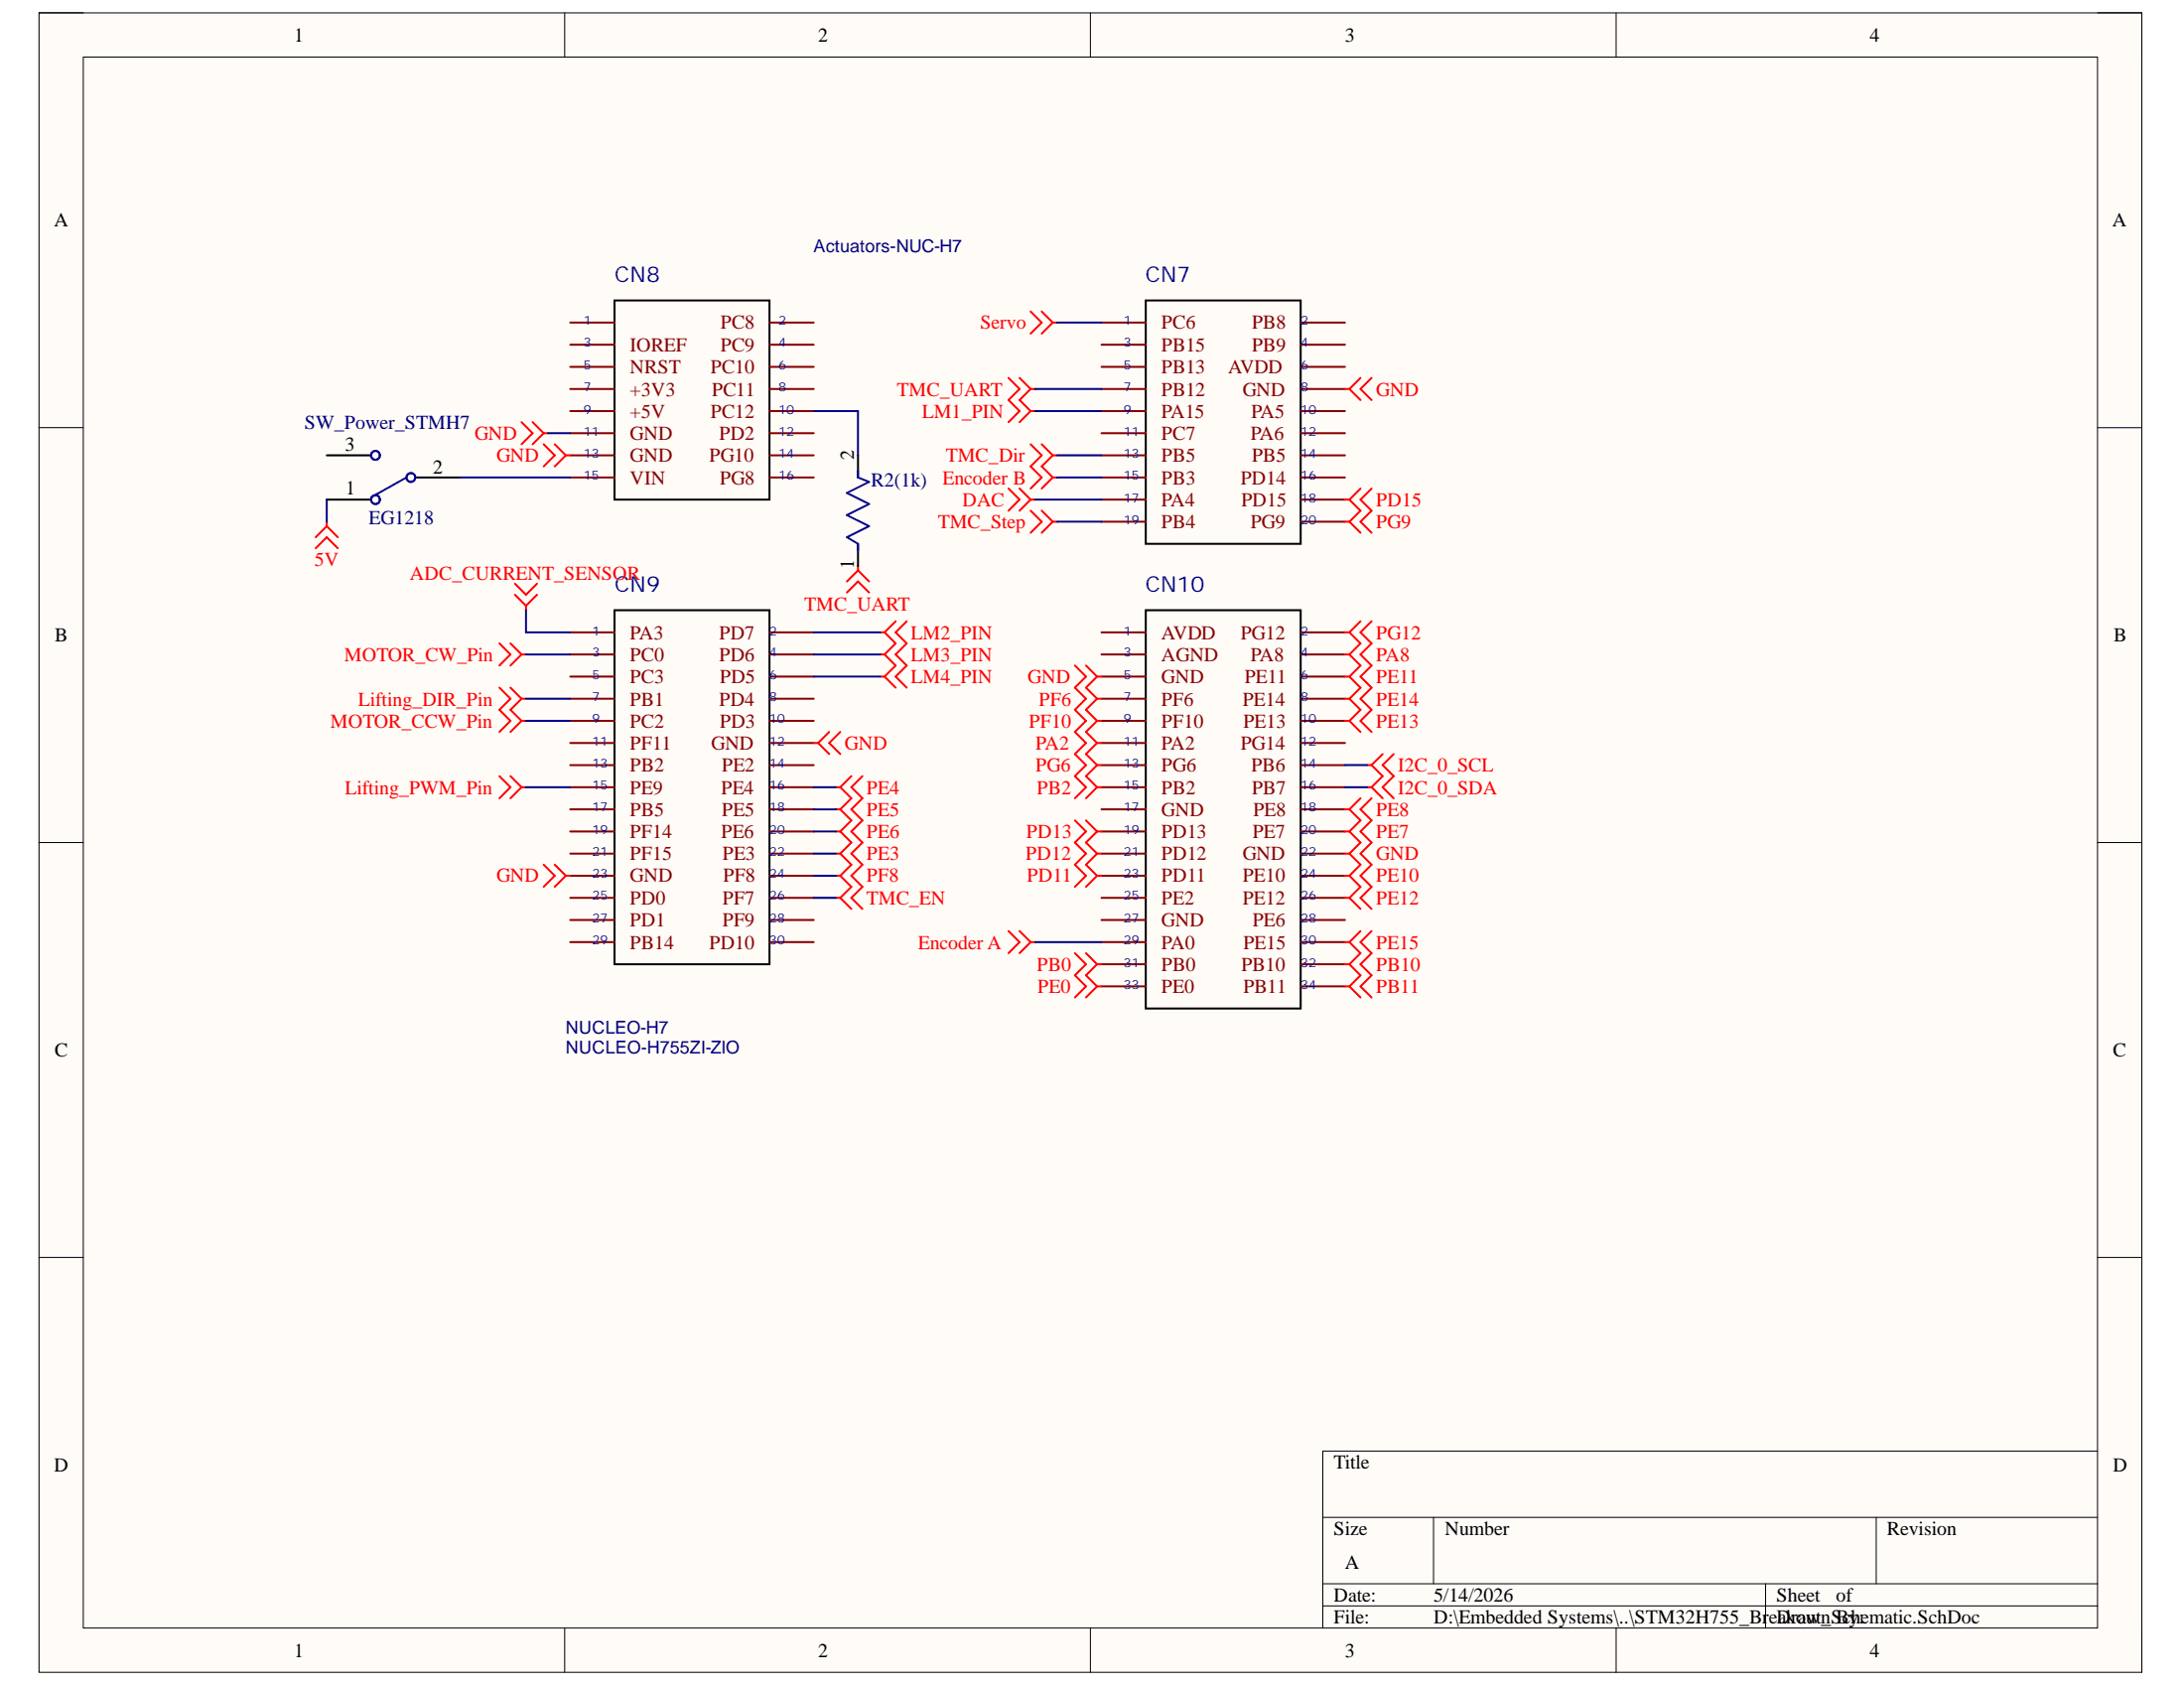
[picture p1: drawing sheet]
<svg xmlns="http://www.w3.org/2000/svg" width="279mm" height="216mm" viewBox="0 0 279 216" stroke-linecap="round" stroke-linejoin="round" font-family="sans-serif">
<path d="M5 1.6h269v212.3h-269z" fill-rule="evenodd" fill="#fffcf8"/>
<path d="M5 1.6h269v212.3h-269z" fill="none" stroke="#000" stroke-width=".13"/>
<path d="M10.7 7.3h257.6v200.9h-257.6z" fill-rule="evenodd" fill="#fffcf8"/>
<g fill="none" stroke="#000" stroke-width=".13">
<path d="M5 1.6h5.7M10.7 7.3h257.6v200.9h-257.6zM72.2 1.6v5.7M139.5 1.6v5.7M206.8 1.6v5.7M268.3 1.6h5.7v5.7M5 54.7h5.7M268.3 54.7h5.7M5 107.8h5.7M268.3 107.8h5.7M5 160.8h5.7M268.3 160.8h5.7"/>
<path d="M169.2 194.1h99.1M183.4 194.1v8.5M240 194.1v8.5M268.3 185.6h-99.1v22.6M72.2 208.2v5.7M139.5 208.2v5.7M169.2 202.6h99.1M169.2 205.4h99.1M206.8 208.2v5.7M225.9 202.6v5.6M274 208.2v5.7"/>
</g>
<path d="M78.6 38.4h19.8v25.5h-19.8zM146.6 38.4h19.8v31.2h-19.8zM41.8 58.2h5.7M109.8 58.2v2.9M41.8 63.9h5.7M53.1 61.1h5.7M78.6 78.1h19.8v45.2h-19.8zM109.8 69.6v2.8M146.6 78.1h19.8v50.9h-19.8z" fill="none" stroke="#000" stroke-width=".25"/>
<g fill="none" stroke="#800" stroke-width=".25">
<path d="M73 41.3h5.6M73 44.1h5.6M73 46.9h5.6M73 49.8h5.6M73 52.6h5.6M73 55.4h5.6M73 58.2h5.6M98.4 41.3h5.7M98.4 44.1h5.7M98.4 46.9h5.7M98.4 49.8h5.7M98.4 52.6h5.7"/>
<path d="M98.4 55.4h5.7M98.4 58.2h5.7M140.9 41.3h5.7M140.9 44.1h5.7M140.9 46.9h5.7M140.9 49.8h5.7M140.9 52.6h5.7M140.9 55.4h5.7M140.9 58.2h5.7M166.4 41.3h5.7M166.4 44.1h5.7M166.4 46.9h5.7"/>
<path d="M166.4 49.8h5.7M166.4 52.6h5.7M166.4 55.4h5.7M166.4 58.2h5.7M73 61.1h5.6M98.4 61.1h5.7M140.9 61.1h5.7M140.9 63.9h5.7M140.9 66.7h5.7M166.4 61.1h5.7M166.4 63.9h5.7M166.4 66.7h5.7"/>
<path d="M73 80.9h5.6M73 83.7h5.6M73 86.5h5.6M73 89.4h5.6M73 92.2h5.6M73 95h5.6M73 97.9h5.6M98.4 80.9h5.7M98.4 83.7h5.7M98.4 86.5h5.7M98.4 89.4h5.7M98.4 92.2h5.7"/>
<path d="M98.4 95h5.7M98.4 97.9h5.7M140.9 80.9h5.7M140.9 83.7h5.7M140.9 86.5h5.7M140.9 89.4h5.7M140.9 92.2h5.7M140.9 95h5.7M140.9 97.9h5.7M166.4 80.9h5.7M166.4 83.7h5.7M166.4 86.5h5.7"/>
<path d="M166.4 89.4h5.7M166.4 92.2h5.7M166.4 95h5.7M166.4 97.9h5.7M73 100.7h5.6M73 103.5h5.6M73 106.3h5.6M73 109.2h5.6M73 112h5.6M73 114.8h5.6M73 117.7h5.6M98.4 100.7h5.7"/>
<path d="M98.4 103.5h5.7M98.4 106.3h5.7M98.4 109.2h5.7M98.4 112h5.7M98.4 114.8h5.7M98.4 117.7h5.7M140.9 100.7h5.7M140.9 103.5h5.7M140.9 106.3h5.7M140.9 109.2h5.7M140.9 112h5.7M140.9 114.8h5.7"/>
<path d="M140.9 117.7h5.7M166.4 100.7h5.7M166.4 103.5h5.7M166.4 106.3h5.7M166.4 109.2h5.7M166.4 112h5.7M166.4 114.8h5.7M166.4 117.7h5.7M73 120.5h5.6M98.4 120.5h5.7M140.9 120.5h5.7M140.9 123.3h5.7"/>
<path d="M140.9 126.2h5.7M166.4 120.5h5.7M166.4 123.3h5.7M166.4 126.2h5.7"/>
</g>
<g fill="none" stroke="#f00" stroke-width=".25">
<path d="M131.8 39.8l1.5 1.5-1.5 1.4M133.3 39.8l1.4 1.5M66.7 54l1.4 1.4-1.4 1.4M68.1 54l1.5 1.4M69.6 56.8l1.4 1.4-1.4 1.5M69.6 55.4l-1.5 1.4M69.6 55.4h.5M71 56.8l1.4 1.4M72.4 58.2h.6M72.4 58.2l-1.4 1.5M129 48.3l1.4 1.5-1.4 1.4 1.4 1.4-1.4 1.4M130.4 48.3l1.4 1.5"/>
<path d="M131.8 56.8l1.5 1.4-1.5 1.5 1.5 1.4-1.5 1.4M131.8 52.6l-1.4 1.4M131.8 49.8l-1.4 1.4 1.4 1.4M131.8 52.6h.6M131.8 49.8h.6M133.3 56.8l1.4 1.4M134.7 58.2l-1.4 1.5 1.4 1.4M134.7 41.3l-1.4 1.4M134.7 41.3h.5M134.7 58.2h.5M172.1 49.8h.5M172.6 49.8l1.4 1.4"/>
<path d="M174 48.3l-1.4 1.5M175.5 48.3l-1.5 1.5 1.5 1.4M40.4 70.1l1.4-1.4 1.4 1.4M41.8 67.3l-1.4 1.4M41.8 67.3l1.4 1.4M41.8 66.7v.6M65.9 74.7l1.4 1.4 1.4-1.4M65.9 76.1l1.4 1.4M67.3 77.5v.6M68.7 76.1l-1.4 1.4M108.3 75.8l1.5-1.4 1.4 1.4M109.8 73l-1.5 1.4"/>
<path d="M109.8 73l1.4 1.4M109.8 72.4v.6M114.6 79.5l-1.4 1.4M116 79.5l-1.4 1.4 1.4 1.4-1.4 1.4 1.4 1.4-1.4 1.4 1.4 1.5M129 62.5l1.4 1.4-1.4 1.4M130.4 62.5l1.4 1.4M131.8 63.9l-1.4 1.4M131.8 63.9h.6M131.8 65.3l1.5 1.4-1.5 1.4M133.3 65.3l1.4 1.4M134.7 61.1l-1.4 1.4M134.7 61.1h.5"/>
<path d="M134.7 66.7l-1.4 1.4M134.7 66.7h.5M172.1 63.9h.5M172.1 66.7h.5M172.6 66.7l1.4 1.4M172.6 63.9l1.4 1.4-1.4 1.4M174 79.5l-1.4 1.4M174 62.5l-1.4 1.4M175.5 79.5l-1.5 1.4 1.5 1.4-1.5 1.4 1.5 1.4-1.5 1.4 1.5 1.5-1.5 1.4 1.5 1.4-1.5 1.4 1.5 1.4M175.5 62.5l-1.5 1.4 1.5 1.4-1.5 1.4 1.5 1.4M63.9 82.3l1.4 1.4-1.4 1.4M63.9 88l1.4 1.4-1.4 1.4 1.4 1.4-1.4 1.4"/>
<path d="M63.9 99.3l1.4 1.4-1.4 1.4M65.3 82.3l1.4 1.4M65.3 99.3l1.4 1.4M65.3 88l1.4 1.4M66.7 83.7l-1.4 1.4M66.7 83.7h.6M66.7 92.2l-1.4 1.4M66.7 89.4l-1.4 1.4 1.4 1.4M66.7 92.2h.6M66.7 89.4h.6M104.1 95h.6M104.7 95l1.4 1.4"/>
<path d="M106.1 93.6l-1.4 1.4M107.5 93.6l-1.4 1.4 1.4 1.4M108.9 99.3l-1.4 1.4M110.3 99.3l-1.4 1.4 1.4 1.4-1.4 1.4 1.4 1.4-1.4 1.4 1.4 1.5-1.4 1.4 1.4 1.4-1.4 1.4 1.4 1.4-1.4 1.4 1.4 1.5M112.6 83.7h.6M112.6 80.9h.6M112.6 86.5h.6M113.2 80.9l1.4 1.4-1.4 1.4M113.2 83.7l1.4 1.4-1.4 1.4M113.2 86.5l1.4 1.5M137.5 85.1l1.4 1.4-1.4 1.5 1.4 1.4-1.4 1.4 1.4 1.4-1.4 1.4 1.4 1.4-1.4 1.4 1.4 1.5-1.4 1.4 1.4 1.4-1.4 1.4M138.9 85.1l1.4 1.4"/>
<path d="M140.3 97.9h.6M140.3 92.2h.6M140.3 89.4h.6M140.3 86.5h.6M140.3 97.9l-1.4 1.4 1.4 1.4M140.3 95l-1.4 1.4 1.4 1.5M140.3 92.2l-1.4 1.4 1.4 1.4M140.3 95h.6M140.3 89.4l-1.4 1.4 1.4 1.4M140.3 86.5l-1.4 1.5 1.4 1.4M172.1 83.7h.5M172.1 92.2h.5"/>
<path d="M172.1 89.4h.5M172.1 80.9h.5M172.1 86.5h.5M172.6 80.9l1.4 1.4-1.4 1.4 1.4 1.4-1.4 1.4M172.6 86.5l1.4 1.5-1.4 1.4M172.6 89.4l1.4 1.4-1.4 1.4M172.6 92.2l1.4 1.4M174.9 97.9h.6M175.5 97.9l1.4 1.4-1.4 1.4M176.9 96.5l-1.4 1.4M178.3 96.5l-1.4 1.4 1.4 1.4-1.4 1.4 1.4 1.4M66.7 100.7h.6"/>
<path d="M66.7 100.7l-1.4 1.4M69.6 110.6l1.4 1.4-1.4 1.4M71 110.6l1.4 1.4M72.4 112h.6M72.4 112l-1.4 1.4M106.9 100.7h.6M106.9 114.8h.6M106.9 103.5h.6M106.9 106.3h.6M106.9 109.2h.6M106.9 112h.6M107.5 114.8l1.4 1.5"/>
<path d="M107.5 112l1.4 1.4-1.4 1.4M107.5 100.7l1.4 1.4-1.4 1.4M107.5 103.5l1.4 1.4-1.4 1.4M107.5 106.3l1.4 1.5-1.4 1.4M107.5 109.2l1.4 1.4-1.4 1.4M129 119.1l1.4 1.4-1.4 1.4M130.4 119.1l1.4 1.4M137.5 104.9l1.4 1.4-1.4 1.5 1.4 1.4-1.4 1.4 1.4 1.4-1.4 1.4M138.9 104.9l1.4 1.4M140.3 100.7h.6M140.3 112l-1.4 1.4M140.3 106.3h.6"/>
<path d="M140.3 109.2h.6M140.3 112h.6M140.3 109.2l-1.4 1.4 1.4 1.4M140.3 106.3l-1.4 1.5 1.4 1.4M140.3 100.7l-1.4 1.4M172.1 114.8h.5M172.1 103.5h.5M172.1 106.3h.5M172.1 109.2h.5M172.1 112h.5M172.6 103.5l1.4 1.4-1.4 1.4M172.6 106.3l1.4 1.5-1.4 1.4"/>
<path d="M172.6 112l1.4 1.4-1.4 1.4M172.6 109.2l1.4 1.4-1.4 1.4M172.6 114.8l1.4 1.5M174 102.1l-1.4 1.4M174 119.1l-1.4 1.4M174.9 100.7h.6M175.5 102.1l-1.5 1.4 1.5 1.4-1.5 1.4 1.5 1.5-1.5 1.4 1.5 1.4-1.5 1.4 1.5 1.4-1.5 1.4 1.5 1.5M175.5 100.7l1.4 1.4M175.5 119.1l-1.5 1.4 1.5 1.4-1.5 1.4 1.5 1.5-1.5 1.4 1.5 1.4M131.8 120.5l-1.4 1.4M131.8 120.5h.6M137.5 121.9l1.4 1.4-1.4 1.4 1.4 1.5-1.4 1.4"/>
<path d="M138.9 121.9l1.4 1.4M140.3 123.3h.6M140.3 126.2h.6M140.3 126.2l-1.4 1.4M140.3 123.3l-1.4 1.4 1.4 1.5M172.1 120.5h.5M172.1 123.3h.5M172.1 126.2h.5M172.6 120.5l1.4 1.4-1.4 1.4 1.4 1.5-1.4 1.4M172.6 126.2l1.4 1.4"/>
</g>
<g fill="none" stroke="#00f" stroke-width=".25">
<path d="M52 61.1l-4.5 2.5M109.8 60.2v.9l1.4 .5-2.9 1.5 2.9 1.4-2.9 1.4 2.9 1.4-2.9 1.4 1.5 .9v.8"/>
<circle cx="48" cy="58.2" r=".57"/>
<circle cx="48" cy="63.9" r=".57"/>
<circle cx="52.6" cy="61.1" r=".57"/>
</g>
<g fill="none" stroke="#000080" stroke-width=".25">
<path d="M70.1 55.4h2.9M104.1 52.6h5.7v5.6M132.4 49.8h8.5M132.4 52.6h8.5M135.2 41.3h5.7M135.2 58.2h5.7M41.8 63.9v2.8M58.8 61.1h14.2M67.3 78.1v2.8h5.7M132.4 63.9h8.5M135.2 61.1h5.7M135.2 66.7h5.7"/>
<path d="M67.3 83.7h5.7M67.3 92.2h5.7M67.3 89.4h5.7M104.1 83.7h8.5M104.1 80.9h8.5M104.1 86.5h8.5M172.1 97.9h2.8M67.3 100.7h5.7M104.1 100.7h2.8M104.1 114.8h2.8M104.1 103.5h2.8M104.1 106.3h2.8"/>
<path d="M104.1 109.2h2.8M104.1 112h2.8M172.1 100.7h2.8M132.4 120.5h8.5"/>
</g>
<g font-size="2.8" fill="#00f">
<text x="78.6" y="36.1">CN8</text>
<text x="146.5" y="36.1">CN7</text>
<text x="78.6" y="75.7">CN9</text>
<text x="146.5" y="75.7">CN10</text>
</g>
<g font-size="2.5">
<text x="37.6" y="5.3">1</text>
<text x="104.7" y="5.3">2</text>
<text x="172.1" y="5.3">3</text>
<text x="239.2" y="5.3">4</text>
<text x="6.9" y="29">A</text>
<text x="270.2" y="29">A</text>
<text x="44.1" y="57.6">3</text>
<text x="109.2" y="58.8" transform="rotate(-90 109.2 58.8)">2</text>
<text x="44.2" y="63.3">1</text>
<text x="55.4" y="60.5">2</text>
<text x="109.2" y="72.8" transform="rotate(-90 109.2 72.8)">1</text>
<text x="7" y="82.1">B</text>
<text x="270.4" y="82.1">B</text>
<text x="7" y="135.1">C</text>
<text x="270.3" y="135.1">C</text>
<text x="6.9" y="188.2">D</text>
<text x="170.6" y="187.9">Title</text>
<text x="270.3" y="188.2">D</text>
<text x="170.6" y="196.3">Size</text>
<text x="184.8" y="196.3">Number</text>
<text x="241.4" y="196.3">Revision</text>
<text x="172.1" y="200.6">A</text>
<text x="170.6" y="204.9">Date:</text>
<text x="170.6" y="207.6">File:</text>
<text x="183.4" y="204.9">5/14/2026</text>
<text x="183.4" y="207.6">D:\Embedded Systems\..\STM32H755_BreDrawn By:</text>
<text x="227.3" y="204.9">Sheet</text>
<text x="227.4" y="207.6">akout_Schematic.SchDoc</text>
<text x="234.9" y="204.9">of</text>
<text x="37.6" y="211.9">1</text>
<text x="104.7" y="211.9">2</text>
<text x="172.1" y="211.9">3</text>
<text x="239.2" y="211.9">4</text>
</g>
<g font-size="2.5" fill="#800">
<text x="80.6" y="45">IOREF</text>
<text x="80.6" y="47.8">NRST</text>
<text x="90.9" y="47.8">PC10</text>
<text x="92.2" y="42.1">PC8</text>
<text x="92.2" y="45">PC9</text>
<text x="148.6" y="42.1">PC6</text>
<text x="148.6" y="45">PB15</text>
<text x="148.6" y="47.8">PB13</text>
<text x="157.1" y="47.8">AVDD</text>
<text x="160.1" y="42.1">PB8</text>
<text x="160.1" y="45">PB9</text>
<text x="80.6" y="50.6">+3V3</text>
<text x="80.6" y="53.4">+5V</text>
<text x="90.9" y="53.4">PC12</text>
<text x="91.1" y="50.6">PC11</text>
<text x="148.6" y="50.6">PB12</text>
<text x="148.6" y="53.4">PA15</text>
<text x="159" y="50.6">GND</text>
<text x="160.1" y="53.4">PA5</text>
<text x="80.6" y="56.3">GND</text>
<text x="80.6" y="59.1">GND</text>
<text x="90.7" y="59.1">PG10</text>
<text x="92" y="56.3">PD2</text>
<text x="148.6" y="56.3">PC7</text>
<text x="148.6" y="59.1">PB5</text>
<text x="160" y="56.3">PA6</text>
<text x="160.1" y="59.1">PB5</text>
<text x="80.6" y="62">VIN</text>
<text x="92.1" y="62">PG8</text>
<text x="148.6" y="62">PB3</text>
<text x="148.6" y="64.7">PA4</text>
<text x="158.7" y="62">PD14</text>
<text x="158.8" y="64.7">PD15</text>
<text x="148.6" y="67.6">PB4</text>
<text x="160" y="67.6">PG9</text>
<text x="80.6" y="81.7">PA3</text>
<text x="92" y="81.7">PD7</text>
<text x="148.6" y="81.7">AVDD</text>
<text x="158.7" y="81.7">PG12</text>
<text x="80.6" y="84.6">PC0</text>
<text x="80.6" y="87.4">PC3</text>
<text x="92" y="84.6">PD6</text>
<text x="92.1" y="87.4">PD5</text>
<text x="148.6" y="84.6">AGND</text>
<text x="148.6" y="87.4">GND</text>
<text x="159.2" y="87.4">PE11</text>
<text x="160" y="84.6">PA8</text>
<text x="80.6" y="90.3">PB1</text>
<text x="80.6" y="93.1">PC2</text>
<text x="80.6" y="95.9">PF11</text>
<text x="91" y="95.9">GND</text>
<text x="92" y="90.3">PD4</text>
<text x="92.1" y="93.1">PD3</text>
<text x="148.6" y="90.3">PF6</text>
<text x="148.6" y="93.1">PF10</text>
<text x="148.6" y="95.9">PA2</text>
<text x="158.7" y="95.9">PG14</text>
<text x="159" y="90.3">PE14</text>
<text x="159.1" y="93.1">PE13</text>
<text x="80.6" y="98.7">PB2</text>
<text x="80.6" y="101.6">PE9</text>
<text x="92.3" y="101.6">PE4</text>
<text x="92.3" y="98.7">PE2</text>
<text x="148.6" y="98.7">PG6</text>
<text x="148.6" y="101.6">PB2</text>
<text x="160.1" y="98.7">PB6</text>
<text x="160.1" y="101.6">PB7</text>
<text x="80.6" y="104.4">PB5</text>
<text x="80.6" y="107.2">PF14</text>
<text x="92.3" y="107.2">PE6</text>
<text x="92.3" y="104.4">PE5</text>
<text x="148.6" y="104.4">GND</text>
<text x="148.6" y="107.2">PD13</text>
<text x="160.2" y="107.2">PE7</text>
<text x="160.3" y="104.4">PE8</text>
<text x="80.6" y="110">PF15</text>
<text x="80.6" y="112.8">GND</text>
<text x="92.4" y="110">PE3</text>
<text x="92.5" y="112.8">PF8</text>
<text x="148.6" y="110">PD12</text>
<text x="148.6" y="112.8">PD11</text>
<text x="159" y="110">GND</text>
<text x="159" y="112.8">PE10</text>
<text x="80.6" y="115.7">PD0</text>
<text x="80.6" y="118.5">PD1</text>
<text x="92.4" y="115.7">PF7</text>
<text x="92.4" y="118.5">PF9</text>
<text x="148.6" y="115.7">PE2</text>
<text x="148.6" y="118.5">GND</text>
<text x="159" y="115.7">PE12</text>
<text x="160.2" y="118.5">PE6</text>
<text x="80.6" y="121.4">PB14</text>
<text x="90.7" y="121.4">PD10</text>
<text x="148.6" y="121.4">PA0</text>
<text x="148.6" y="124.1">PB0</text>
<text x="158.8" y="124.1">PB10</text>
<text x="159.1" y="121.4">PE15</text>
<text x="148.6" y="127">PE0</text>
<text x="159.1" y="127">PB11</text>
</g>
<g font-size="2.5" fill="#f00">
<text x="125.4" y="42.1">Servo</text>
<text x="114.7" y="50.6">TMC_UART</text>
<text x="118" y="53.4">LM1_PIN</text>
<text x="176" y="50.6">GND</text>
<text x="60.7" y="56.3">GND</text>
<text x="63.5" y="59.1">GND</text>
<text x="121" y="59.1">TMC_Dir</text>
<text x="120.6" y="62">Encoder B</text>
<text x="123.1" y="64.7">DAC</text>
<text x="176" y="64.7">PD15</text>
<text x="120" y="67.6">TMC_Step</text>
<text x="176" y="67.6">PG9</text>
<text x="40.2" y="72.4">5V</text>
<text x="52.4" y="74.1">ADC_CURRENT_SENSOR</text>
<text x="102.9" y="78.1">TMC_UART</text>
<text x="116.5" y="81.7">LM2_PIN</text>
<text x="176" y="81.7">PG12</text>
<text x="44.1" y="84.6">MOTOR_CW_Pin</text>
<text x="116.5" y="84.6">LM3_PIN</text>
<text x="116.5" y="87.4">LM4_PIN</text>
<text x="131.5" y="87.4">GND</text>
<text x="176" y="84.6">PA8</text>
<text x="176" y="87.4">PE11</text>
<text x="42.3" y="93.1">MOTOR_CCW_Pin</text>
<text x="45.8" y="90.3">Lifting_DIR_Pin</text>
<text x="108.1" y="95.9">GND</text>
<text x="131.7" y="93.1">PF10</text>
<text x="132.5" y="95.9">PA2</text>
<text x="132.9" y="90.3">PF6</text>
<text x="176" y="90.3">PE14</text>
<text x="176" y="93.1">PE13</text>
<text x="44.1" y="101.6">Lifting_PWM_Pin</text>
<text x="110.9" y="101.6">PE4</text>
<text x="132.5" y="98.7">PG6</text>
<text x="132.7" y="101.6">PB2</text>
<text x="178.8" y="101.6">I2C_0_SDA</text>
<text x="178.8" y="98.7">I2C_0_SCL</text>
<text x="110.9" y="104.4">PE5</text>
<text x="110.9" y="107.2">PE6</text>
<text x="131.3" y="107.2">PD13</text>
<text x="176" y="104.4">PE8</text>
<text x="176" y="107.2">PE7</text>
<text x="63.5" y="112.8">GND</text>
<text x="110.9" y="110">PE3</text>
<text x="110.9" y="112.8">PF8</text>
<text x="131.2" y="110">PD12</text>
<text x="131.4" y="112.8">PD11</text>
<text x="176" y="112.8">PE10</text>
<text x="176" y="110">GND</text>
<text x="110.9" y="115.7">TMC_EN</text>
<text x="176" y="115.7">PE12</text>
<text x="117.4" y="121.4">Encoder A</text>
<text x="132.7" y="124.1">PB0</text>
<text x="176" y="121.4">PE15</text>
<text x="176" y="124.1">PB10</text>
<text x="132.8" y="127">PE0</text>
<text x="176" y="127">PB11</text>
</g>
<g font-size="2.5" fill="#000080">
<text x="39" y="54.9">SW_Power_STMH7</text>
<text x="111.4" y="62.2">R2(1k)</text>
<text x="47.2" y="67">EG1218</text>
</g>
<g font-size="2.3" fill="#000080">
<text x="104.1" y="32.3">Actuators-NUC-H7</text>
<text x="72.4" y="132.2">NUCLEO-H7</text>
<text x="72.4" y="134.7">NUCLEO-H755ZI-ZIO</text>
</g>
<g font-size="1.6" fill="#00f">
<text x="74.7" y="41.6">1</text>
<text x="99.6" y="41.6">2</text>
<text x="143.7" y="41.6">1</text>
<text x="166.4" y="41.6">2</text>
<text x="74.7" y="44.4">3</text>
<text x="74.7" y="47.2">5</text>
<text x="99.6" y="44.4">4</text>
<text x="99.6" y="47.2">6</text>
<text x="143.7" y="44.4">3</text>
<text x="143.7" y="47.2">5</text>
<text x="166.4" y="44.4">4</text>
<text x="166.4" y="47.2">6</text>
<text x="74.7" y="50">7</text>
<text x="74.7" y="52.9">9</text>
<text x="99.6" y="50">8</text>
<text x="99.6" y="52.9">10</text>
<text x="143.7" y="50">7</text>
<text x="143.7" y="52.9">9</text>
<text x="166.4" y="50">8</text>
<text x="166.4" y="52.9">10</text>
<text x="74.7" y="55.7">11</text>
<text x="74.7" y="58.6">13</text>
<text x="99.6" y="55.7">12</text>
<text x="99.6" y="58.6">14</text>
<text x="143.7" y="55.7">11</text>
<text x="143.7" y="58.6">13</text>
<text x="166.4" y="55.7">12</text>
<text x="166.4" y="58.6">14</text>
<text x="74.7" y="61.4">15</text>
<text x="99.6" y="61.4">16</text>
<text x="143.7" y="61.4">15</text>
<text x="143.7" y="64.2">17</text>
<text x="166.4" y="64.2">18</text>
<text x="166.4" y="61.4">16</text>
<text x="143.7" y="67">19</text>
<text x="166.4" y="67">20</text>
<text x="75.8" y="81.2">1</text>
<text x="98.4" y="81.2">2</text>
<text x="143.7" y="81.2">1</text>
<text x="166.4" y="81.2">2</text>
<text x="75.8" y="84">3</text>
<text x="75.8" y="86.9">5</text>
<text x="75.8" y="89.7">7</text>
<text x="98.4" y="84">4</text>
<text x="98.4" y="86.9">6</text>
<text x="98.4" y="89.7">8</text>
<text x="143.7" y="84">3</text>
<text x="143.7" y="86.9">5</text>
<text x="143.7" y="89.7">7</text>
<text x="166.4" y="84">4</text>
<text x="166.4" y="86.9">6</text>
<text x="166.4" y="89.7">8</text>
<text x="75.8" y="92.5">9</text>
<text x="75.8" y="95.3">11</text>
<text x="98.4" y="92.5">10</text>
<text x="98.4" y="95.3">12</text>
<text x="143.7" y="92.5">9</text>
<text x="143.7" y="95.3">11</text>
<text x="166.4" y="92.5">10</text>
<text x="166.4" y="95.3">12</text>
<text x="75.8" y="98.1">13</text>
<text x="75.8" y="101">15</text>
<text x="98.4" y="98.1">14</text>
<text x="98.4" y="101">16</text>
<text x="143.7" y="98.1">13</text>
<text x="143.7" y="101">15</text>
<text x="166.4" y="98.1">14</text>
<text x="166.4" y="101">16</text>
<text x="75.8" y="103.8">17</text>
<text x="75.8" y="106.7">19</text>
<text x="98.4" y="103.8">18</text>
<text x="98.4" y="106.7">20</text>
<text x="143.7" y="103.8">17</text>
<text x="143.7" y="106.7">19</text>
<text x="166.4" y="103.8">18</text>
<text x="166.4" y="106.7">20</text>
<text x="75.8" y="109.4">21</text>
<text x="75.8" y="112.3">23</text>
<text x="98.4" y="109.4">22</text>
<text x="98.4" y="112.3">24</text>
<text x="143.7" y="109.4">21</text>
<text x="143.7" y="112.3">23</text>
<text x="166.4" y="109.4">22</text>
<text x="166.4" y="112.3">24</text>
<text x="75.8" y="115.1">25</text>
<text x="75.8" y="118">27</text>
<text x="98.4" y="115.1">26</text>
<text x="98.4" y="118">28</text>
<text x="143.7" y="115.1">25</text>
<text x="143.7" y="118">27</text>
<text x="166.4" y="115.1">26</text>
<text x="166.4" y="118">28</text>
<text x="75.8" y="120.8">29</text>
<text x="98.4" y="120.8">30</text>
<text x="143.7" y="120.8">29</text>
<text x="143.7" y="123.6">31</text>
<text x="166.4" y="120.8">30</text>
<text x="166.4" y="123.6">32</text>
<text x="143.7" y="126.4">33</text>
<text x="166.4" y="126.4">34</text>
</g>
</svg>
